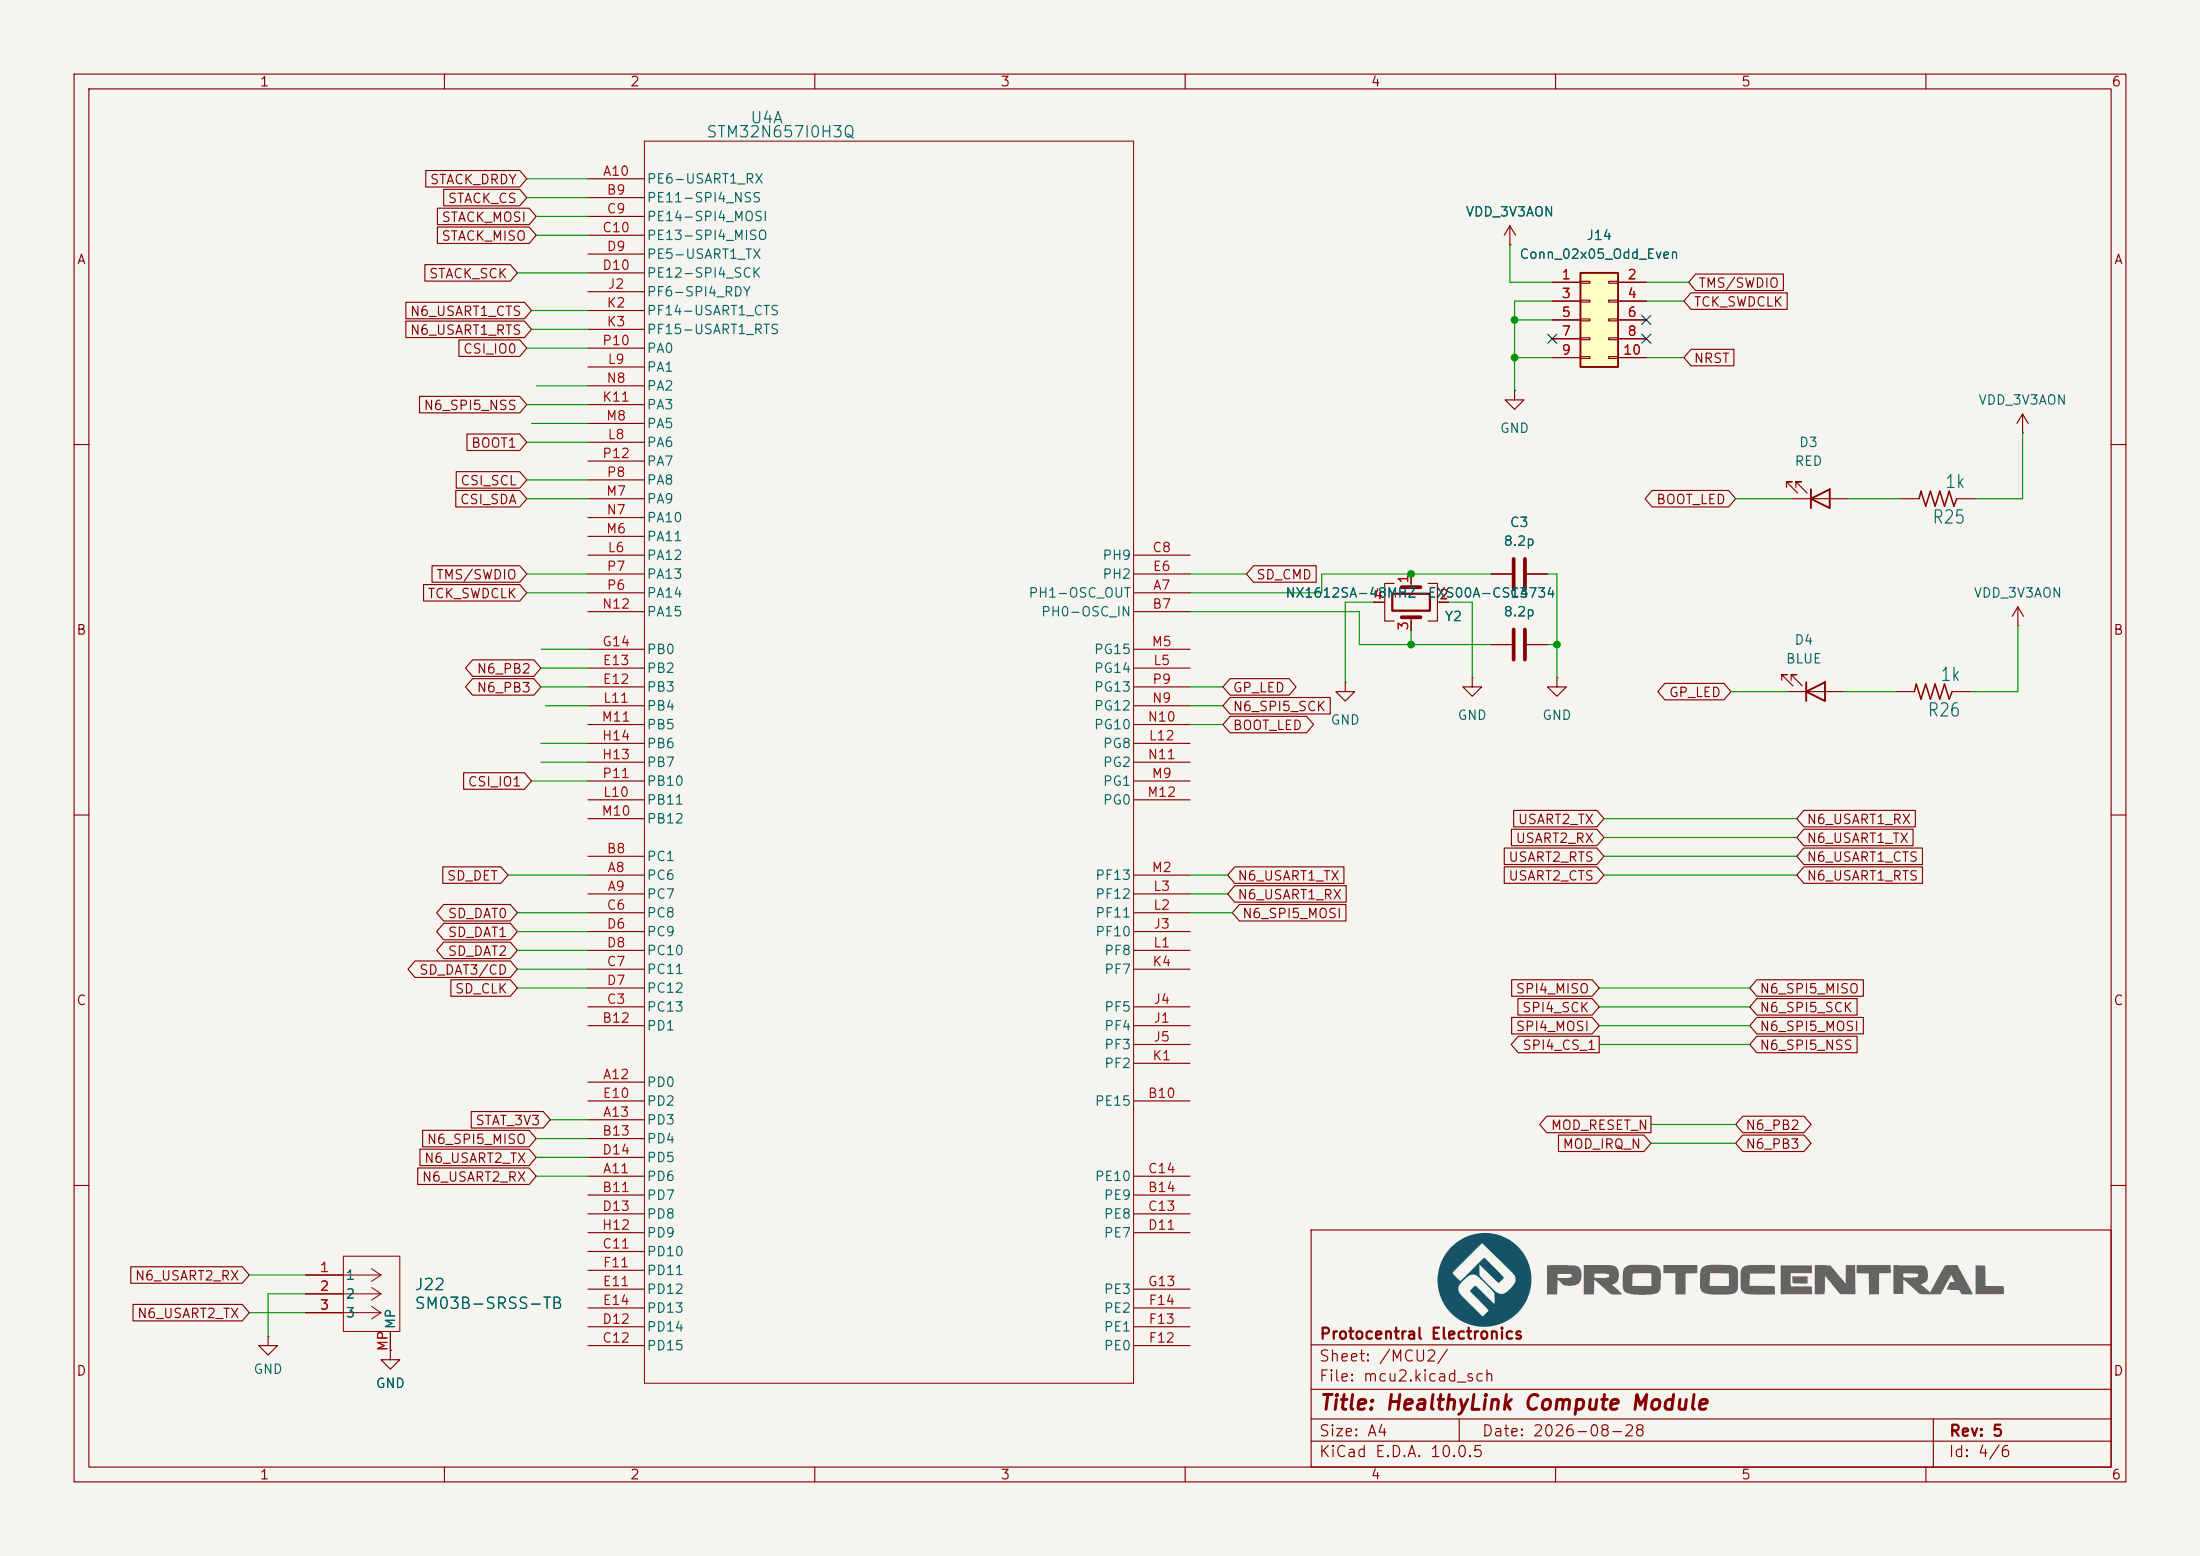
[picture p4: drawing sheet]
<svg xmlns="http://www.w3.org/2000/svg" width="297mm" height="210mm" viewBox="0 0 297 210" stroke-linecap="round" stroke-linejoin="round" font-family="sans-serif">
<path d="M0 0h297v210h-297z" fill="#f5f4ef" stroke="#f5f4ef" stroke-width=".14"/>
<g fill="none" stroke="#840000" stroke-width=".15">
<path d="M10 10h277v190h-277zM12 12h273v186h-273zM60 10v2M110 10v2M160 10v2M210 10v2M260 10v2M10 60h2M285 60h2M10 110h2M285 110h2M10 160h2"/>
<path d="M177 166h108v32h-108zM285 160h2M60 198v2M110 198v2M160 198v2M177 194.5h108M177 191.5h108M177 187.5h108M177 181.5h108M197 191.5v3M210 198v2M260 198v2"/>
<path d="M261 191.5v6.5"/>
</g>
<path d="M195.8 168.4a6.3 6.3 0 0 1 8.5-.6 6.3 6.3 0 0 1 1.5 8.3 6.3 6.3 0 0 1-8.2 2.4 6.2 6.2 0 0 1-3.4-4.5h2.7a3.5 3.5 0 0 0 1.4 1.8l1.9 1.9 .8-.8-2.6-2.6 .3-.4a.52 .52 0 0 1 .5-.3l2.6 2.3a2.67 2.67 0 0 0-.2-1.5l-1.7-1.8a1.17 1.17 0 0 0-2-.1l-.2 .2a1.73 1.73 0 0 0-.8 1.3h-2.7l-.1-1.2 .1-1h1.9l1.1 1.1 3.2-3.2 2.3 2.4a.35 .35 0 0 1 .3 .4l-.7 .7-2.6-2.5v1.2a.79 .79 0 0 0 .5 .8l1.4 1.3a1.32 1.32 0 0 0 2.2 0l.2-.2a1.3 1.3 0 0 0 .4-1.7l-4.3-4.3-4 4h-1.9a6.2 6.2 0 0 1 1.6-3.4z" fill="#165369"/>
<g fill="#656463">
<path d="M208.8 170.8h.8a13.8 13.8 0 0 1 3.4 .1 1.63 1.63 0 0 1-.1 2.5 1.95 1.95 0 0 1-2.4-.5l-.2-.2-.1 2h-1.4v-2.2h3a.36 .36 0 0 0 .4-.5l-1.8-.1-.1 .1v.5h-1.5z"/>
<path d="M213.8 170.8l.7-.1a15 15 0 0 1 3.5 .2 1.52 1.52 0 0 1 0 2.3l-.4 .2 1.4 1.3h-.9a1.32 1.32 0 0 1-1.3-.6l-1.6-1.4v2h-1.4v-2.3l2.5 .1a1.1 1.1 0 0 0 .9-.2v-.1a.45 .45 0 0 0-.5-.3h-1.4l-.1 .5h-1.4z"/>
<path d="M219.4 171a3.7 3.7 0 0 1 2.3-.3h.7a2.3 2.3 0 0 1 1.6 .5 6.4 6.4 0 0 1 0 3.1 3.2 3.2 0 0 1-2.3 .5l-.7-.1a2.15 2.15 0 0 1-1.8-.6l-.1-.6 3.8 .1v-1.7h-2.5v1.6h-1.3v-1.5a1.25 1.25 0 0 1 .3-1z"/>
<path d="M224.6 170.7h4.6l-.1 1.1-1.5 .1v2.8h-1.4v-2.9h-1.6z"/>
<path d="M229.8 171.1a3.3 3.3 0 0 1 2.2-.4h1.2a1.16 1.16 0 0 1 1.4 .8v.3a5.4 5.4 0 0 1-.2 2.5 4.3 4.3 0 0 1-2.7 .4h-.6a1.47 1.47 0 0 1-1.6-.8v-.4l3.9 .1v-1.7l-2.5-.1-.1 1.7h-1.3v-1.7z"/>
<path d="M235.3 171a4.4 4.4 0 0 1 2.3-.3l2 .1v1.1h-3.4v1.6l3.4 .1v1.1h-.6a13.8 13.8 0 0 1-3.5-.2 1.46 1.46 0 0 1-.5-1.5v-1.1a1.22 1.22 0 0 1 .3-.9z"/>
<path d="M242 172.3h2v.9h-.2a4 4 0 0 1-1.8-.1z"/>
<path d="M240.4 170.8h4.2v1h-2.9l.1 1.8h2.8v1.1h-4.2z"/>
<path d="M245 170.8h1.7a.53 .53 0 0 1 .7 .3l1.8 2.1v-2.4h1.2l.1 3.9h-2.1l-2-2.5-.1 2.5h-1.3z"/>
<path d="M250.7 170.8l4.5-.1 .1 1.1-1.6 .1v2.8h-1.4v-2.8l-1.7-.1z"/>
<path d="M255.6 170.8h3.5a.98 .98 0 0 1 1.2 1.2 1.15 1.15 0 0 1-1 1.4l1.3 1 2-3.6 1.6-.1 2.1 4h-1.5l-.2-.4a.34 .34 0 0 0-.5-.2h-1.3l.5-1 .6-.1-.5-.9-1.4 2.6h-2.8l-2.2-2-.1 1.9h-1.3v-2.7h1.3l.1 .5h1.3a.4 .4 0 0 0 .5 0 .4 .4 0 0 0 .1-.4l-.8-.1h-2.5z"/>
<path d="M266.7 170.8h1.3v2.8h2.5v1.1h-3.8z"/>
</g>
<path d="M198.8 91.4v1.3h1.2l-1.2 1.3-1.3-1.3h1.3M198.8 91.4h.1M240.5 91.8v-.7h.8h-.8l1.6 1.5M241.3 93.3h7.6M241.8 91.8v-.7h.8h-.8l1.5 1.5" fill="none" stroke="#840000" stroke-width=".15"/>
<path d="M243.8 93.3l2.6-1.2v2.5zM243.8 92.1v2.5" fill="none" stroke="#840000" stroke-width=".25"/>
<path d="M213.4 36.8h5v12.7h-5z" fill="#ffffc2"/>
<path d="M213.4 36.8h5v12.7h-5zM244.5 67.3l2.5-1.3v2.6zM244.5 66v2.6" fill="none" stroke="#840000" stroke-width=".25"/>
<g fill="none" stroke="#840000" stroke-width=".15">
<path d="M57.4 35.7h11.5l.9 1.1-.9 1.1h-11.5zM57.5 23h12.7l.9 1.1-.9 1.1h-12.7zM59.1 30.6h12.3l1 1.2-1 1.1h-12.3zM59.1 28.1h12.3l1 1.1-1 1.1h-12.3zM59.9 25.6h10.3l.9 1.1-.9 1.1h-10.3zM79.4 24.1h7.6M79.4 26.7h7.6M79.4 29.2h7.6M79.4 31.8h7.6M79.4 34.3h7.6M79.4 36.8h7.6M79.4 39.4h7.6"/>
<path d="M203.8 33h.1M203.8 30.5l-.7 1.3M203.8 30.5l.8 1.3M203.8 30.5v2.5M209.5 38.1h3.9M213.4 38h1.2v.2h-1.2zM217.2 38h1.2v.2h-1.2zM218.4 38.1h3.8M228.3 39.5h13v2.3h-13l-1-1.2zM228.9 37h11.9v2.2h-11.9l-.9-1.1zM54.8 43.3h16l1 1.2-1 1.1h-16zM54.8 40.8h16l1 1.1-1 1.1h-16z"/>
<path d="M56.6 53.5h13.6l.9 1.1-.9 1.1h-13.6zM62 45.9h8.2l.9 1.1-.9 1.1h-8.2zM63 58.6h7.2l.9 1.1-.9 1.1h-7.2zM79.4 41.9h7.6M79.4 44.5h7.6M79.4 54.6h7.6M79.4 59.7h7.6M79.4 49.5h7.6M79.4 57.2h7.6M79.4 52.1h7.6M79.4 47h7.6M204.5 52.7v1.3h1.2l-1.2 1.2-1.3-1.2h1.3"/>
<path d="M204.5 52.7h.1M209.5 40.6h3.9M209.5 43.2h3.9M209.5 45.7h3.9M209.5 48.3h3.9M213.4 40.5h1.2v.3h-1.2zM213.4 43.1h1.2v.2h-1.2zM213.4 45.6h1.2v.2h-1.2zM213.4 48.1h1.2v.3h-1.2zM217.2 40.5h1.2v.3h-1.2zM217.2 43.1h1.2v.2h-1.2zM217.2 45.6h1.2v.2h-1.2z"/>
<path d="M217.2 48.1h1.2v.3h-1.2zM218.4 40.6h3.8M218.4 43.2h3.8M218.4 45.7h3.8M218.4 48.3h3.8M228.3 47.1h5.8v2.3h-5.8l-1-1.1zM273 58.4h.1M273 55.9l-.7 1.3M273 55.9l.8 1.3M273 55.9v2.5M57.2 78.9h13l.9 1.1-.9 1.1h-13zM58.3 76.4h11.9l.9 1.1-.9 1.1h-11.9z"/>
<path d="M61.5 66.2h8.7l.9 1.1-.9 1.1h-8.7zM61.6 63.7h8.6l.9 1.1-.9 1.1h-8.6zM79.4 67.3h7.6M79.4 74.9h7.6M79.4 77.5h7.6M79.4 72.4h7.6M79.4 69.9h7.6M79.4 64.8h7.6M79.4 62.2h7.6M153 74.9h7.7M153 77.5h7.7M169.2 76.4h8.5v2.2h-8.5l-.9-1.1z"/>
<path d="M188.2 78.7h-1.3v5.1h1.3M190.5 77.5v1.7M192.8 78.7h1.3v5.1h-1.3M201.3 77.5h2.8M206.1 77.5h2.8M223 66.2h10.4l.9 1.1-.9 1.1h-10.4l-.9-1.1zM241.2 65.8v-.8h.7h-.7l1.5 1.5M241.9 67.3h7.7M242.4 65.8v-.8h.8h-.8l1.6 1.5M256.5 67.3h2.6M264.2 67.3h2.5M63.8 89.1h8.3l.9 1.1-.9 1.1h-8.3l-1-1.1z"/>
<path d="M63.8 91.6h8.3l.9 1.1-.9 1.1h-8.3l-1-1.1zM79.4 80h7.6M79.4 82.6h7.6M79.4 92.7h7.6M79.4 90.2h7.6M79.4 87.6h7.6M79.4 95.3h7.6M79.4 97.8h7.6M153 80h7.7M153 82.6h7.7M153 92.7h7.7M153 90.2h7.7"/>
<path d="M153 87.6h7.7M153 95.3h7.7M153 97.8h7.7M166.1 91.6h7.9l1 1.1-1 1.1h-7.9l-1-1.1zM166.1 94.1h13.5v2.3h-13.5l-1-1.1zM166.1 96.7h10.3l.9 1.1-.9 1.1h-10.3l-1-1.1zM181.6 92.1v1.2h1.3l-1.3 1.3-1.3-1.3h1.3M181.6 92.1h.1M185.4 81.3h1.5M190.5 83.3v1.8M194.1 81.3h1.5M201.3 87h2.8"/>
<path d="M206.1 87h2.8M210.2 91.4v1.3h1.3l-1.3 1.3-1.3-1.3h1.3M210.2 91.4h.1M224.8 92.2h7.9l1 1.1-1 1.2h-7.9l-1-1.2zM255.9 93.3h2.5M263.5 93.3h2.6M272.4 84.5h.1M272.4 81.9l-.7 1.3M272.4 81.9l.8 1.3M272.4 81.9v2.6M59.8 117h7.8l1 1.1-1 1.1h-7.8zM62.6 104.3h8.2l1 1.1-1 1.1h-8.2z"/>
<path d="M79.4 118.1h7.6M79.4 115.6h7.6M79.4 102.9h7.6M79.4 100.3h7.6M79.4 108h7.6M79.4 105.4h7.6M79.4 110.5h7.6M153 118.1h7.7M153 102.9h7.7M153 100.3h7.7M153 108h7.7M153 105.4h7.7"/>
<path d="M166.7 117h14.7v2.2h-14.7l-1-1.1zM166.7 119.5h15v2.3h-15l-1-1.1zM203.1 114.5h12.5l.9 1.1-.9 1.1h-12.5zM203.1 117h12.5l.9 1.1-.9 1.1h-12.5zM204 111.9h11.6l.9 1.1-.9 1.1h-11.6zM204.3 109.4h11.3l.9 1.1-.9 1.1h-11.3zM243.5 111.9h14.8v2.2h-14.8l-.9-1.1zM243.5 117h16v2.2h-16l-.9-1.1zM243.5 109.4h15.1v2.2h-15.1l-.9-1.1zM243.5 114.5h16v2.2h-16l-.9-1.1zM56 129.7h12.9l.9 1.1-.9 1.1h-12.9l-.9-1.1zM59.9 124.6h9l.9 1.1-.9 1.1h-9l-1-1.1z"/>
<path d="M59.9 122.1h9l.9 1.1-.9 1.1h-9l-1-1.1zM59.9 127.2h9l.9 1.1-.9 1.1h-9l-1-1.1zM60.9 132.2h8l.9 1.2-.9 1.1h-8zM79.4 120.7h7.6M79.4 138.4h7.6M79.4 135.9h7.6M79.4 123.2h7.6M79.4 130.8h7.6M79.4 125.7h7.6M79.4 133.4h7.6M79.4 128.3h7.6M153 120.7h7.7"/>
<path d="M153 138.4h7.7M153 135.9h7.7M153 123.2h7.7M153 130.8h7.7M153 125.7h7.7M153 128.3h7.7M167.3 122.1h14.4v2.2h-14.4l-.9-1.1zM204.1 137.3h10.8l1 1.1-1 1.1h-10.8zM204.1 132.2h10.8l1 1.2-1 1.1h-10.8zM204.9 134.8h10l1 1.1-1 1.1h-10zM205 139.9h10.9v2.2h-10.9l-1-1.1zM237.2 134.8h13.5v2.2h-13.5l-1-1.1z"/>
<path d="M237.2 137.3h14.4v2.2h-14.4l-1-1.1zM237.2 139.9h13.5v2.2h-13.5l-1-1.1zM237.2 132.2h14.4v2.3h-14.4l-1-1.1zM56.4 157.6h15l1 1.2-1 1.1h-15zM56.7 155.1h14.7l1 1.1-1 1.1h-14.7zM57.1 152.6h14.3l1 1.1-1 1.1h-14.3zM63.6 150h9.7l1 1.1-1 1.1h-9.7zM79.4 158.8h7.6M79.4 146.1h7.6M79.4 151.1h7.6M79.4 148.6h7.6M79.4 153.7h7.6"/>
<path d="M79.4 156.2h7.6M153 158.8h7.7M153 148.6h7.7M153 141h7.7M153 143.5h7.7M208.8 150.7h14.1v2.2h-14.1l-.9-1.1zM210.4 153.2h11.5l1 1.1-1 1.1h-11.5zM235.3 153.2h8.2l1 1.1-1 1.1h-8.2l-1-1.1zM235.3 150.7h8.2l1 1.1-1 1.1h-8.2l-1-1.1zM17.7 171h15l1 1.1-1 1.1h-15zM18 176.1h14.7l1 1.1-1 1.1h-14.7zM41.3 172.1h5.1"/>
<path d="M41.3 174.6h5.1M41.3 177.2h5.1M52.7 179.7v2.5M79.4 161.3h7.6M79.4 168.9h7.6M79.4 163.8h7.6M79.4 166.4h7.6M79.4 179.1h7.6M79.4 174h7.6M79.4 176.5h7.6M79.4 171.5h7.6M153 161.3h7.7"/>
<path d="M153 163.8h7.7M153 166.4h7.7M153 179.1h7.7M153 174h7.7M153 176.5h7.7M36.2 180.3v1.3h1.3l-1.3 1.3-1.3-1.3h1.3M36.2 180.3h.1M52.7 182.2v1.3h1.3l-1.3 1.3-1.3-1.3h1.3M52.7 182.2h.1M79.4 181.6h7.6M153 181.6h7.7"/>
</g>
<path d="M189.2 79.2h2.6M204.3 75.4v4.1M205.9 75.4v4.1M189.2 83.3h2.6M204.3 85v4M205.9 85v4" fill="none" stroke="#840000" stroke-width=".51"/>
<path d="M188 80.1h5v2.3h-5z" fill="none" stroke="#840000" stroke-width=".3"/>
<path d="M259.1 67.3l.2-1 .7 2 .6-2 .6 2 .7-2 .6 2 .6-2 .7 2 .4-1M258.4 93.3l.3-1 .6 2.1 .7-2.1 .6 2.1 .6-2.1 .7 2.1 .6-2.1 .6 2.1 .4-1.1" fill="none" stroke="#840000" stroke-width=".2"/>
<path d="M87 19.1h66v167.6h-66zM46.4 169.5h7.6v10.2h-7.6zM46.4 172.1h5M46.4 174.6h5M46.4 177.2h5M50.2 171.2l1.2 .9M50.2 173.8l1.2 .8M50.2 176.3l1.2 .9M51.4 172.1l-1.2 .8M51.4 174.6l-1.2 .9M51.4 177.2l-1.2 .8" fill="none" stroke="#840000" stroke-width=".14"/>
<g fill="none" stroke="#009600" stroke-width=".15">
<path d="M69.8 36.8h9.6M71.1 26.7h8.3M71.1 24.1h8.3M72.4 29.2h7M72.4 31.8h7M203.8 33v5.1h5.7M222.2 38.1h5.8M71.1 54.6h8.3M71.1 59.7h8.3M71.1 47h8.3M71.8 57.2h7.6M71.8 41.9h7.6"/>
<path d="M71.8 44.5h7.6M72.4 52.1h7M204.5 48.3h5M204.5 43.2h5M209.5 40.6h-5v12.1M222.2 40.6h5.1M222.2 48.3h5.1M273 58.4v8.9h-6.3M71.1 77.5h8.3M71.1 67.3h8.3M71.1 64.8h8.3M160.7 77.5h7.6"/>
<path d="M201.3 77.5h-22.9v2.5h-17.7M208.9 77.5h1.3v13.9M234.3 67.3h7.6M249.6 67.3h6.9M71.1 80h8.3M73 87.6h6.4M73 90.2h6.4M73 92.7h6.4M73.7 95.3h5.7M160.7 82.6h22.8v4.4h17.8M160.7 95.3h4.4M160.7 92.7h4.4"/>
<path d="M160.7 97.8h4.4M185.4 81.3h-3.8v10.8M190.5 85.1v1.9M195.6 81.3h3.2v10.1M208.9 87h1.3M233.7 93.3h7.6M248.9 93.3h7M272.4 84.5v8.8h-6.3M68.6 118.1h10.8M71.8 105.4h7.6M73 102.9h6.4M73 100.3h6.4"/>
<path d="M160.7 118.1h5M216.5 118.1h26.1M216.5 110.5h26.1M216.5 113h26.1M216.5 115.6h26.1M69.8 133.4h9.6M69.8 125.7h9.6M69.8 123.2h9.6M69.8 128.3h9.6M69.8 130.8h9.6M160.7 123.2h5.7M160.7 120.7h5"/>
<path d="M215.9 133.4h20.3M215.9 135.9h20.3M215.9 138.4h20.3M72.4 158.8h7M72.4 156.2h7M72.4 153.7h7M74.3 151.1h5.1M215.9 141h20.3M222.9 151.8h11.4M222.9 154.3h11.4M33.7 177.2h7.6M33.7 172.1h7.6"/>
<path d="M41.3 174.6h-5.1v5.7"/>
</g>
<path d="M208.9 45.1l1.3 1.2M210.2 45.1l-1.3 1.2M221.6 45.1l1.3 1.2M221.6 42.6l1.3 1.2M222.9 45.1l-1.3 1.2M222.9 42.6l-1.3 1.2" fill="none" stroke="#000084" stroke-width=".15"/>
<g fill="#009600" stroke="#009600" stroke-width=".14">
<circle cx="190.5" cy="77.5" r=".46"/>
<circle cx="204.5" cy="48.3" r=".46"/>
<circle cx="204.5" cy="43.2" r=".46"/>
<circle cx="210.2" cy="87" r=".46"/>
<circle cx="190.5" cy="87" r=".46"/>
</g>
<text font-size="2" fill="#840000" x="178" y="190.8">Title: HealthyLink Compute Module</text>
<g font-size="1.8" fill="#006464">
<text x="260.8" y="71.1">R25</text>
<text x="262.5" y="66.3">1k</text>
<text x="261.8" y="92.4">1k</text>
<text x="260.1" y="97.2">R26</text>
</g>
<g font-size="1.5" fill="#006464">
<text x="101.2" y="17">U4A</text>
<text x="95.2" y="18.9">STM32N657I0H3Q</text>
<text x="55.9" y="174.5">J22</text>
<text x="55.9" y="177.1">SM03B-SRSS-TB</text>
</g>
<g font-size="1.5" fill="#840000">
<text x="178" y="184.1">Sheet: /MCU2/</text>
<text x="178" y="181.1">Protocentral Electronics</text>
<text x="178" y="186.8">File: mcu2.kicad_sch</text>
<text x="178" y="197">KiCad E.D.A. 10.0.5</text>
<text x="178" y="194.2">Size: A4</text>
<text x="200" y="194.2">Date: 2026-08-28</text>
<text x="263" y="197">Id: 4/6</text>
<text x="263" y="194.2">Rev: 5</text>
</g>
<g font-size="1.3" fill="#840000">
<text x="35" y="12">1</text>
<text x="85" y="12">2</text>
<text x="135" y="12">3</text>
<text x="185" y="12">4</text>
<text x="235" y="12">5</text>
<text x="285" y="12">6</text>
<text x="58" y="25.2">STACK_DRDY</text>
<text x="60.4" y="27.7">STACK_CS</text>
<text x="10.3" y="36">A</text>
<text x="59.5" y="32.8">STACK_MISO</text>
<text x="59.5" y="30.3">STACK_MOSI</text>
<text x="285.3" y="36">A</text>
<text x="57.8" y="37.9">STACK_SCK</text>
<text x="228.6" y="41.7">TCK_SWDCLK</text>
<text x="229.2" y="39.2">TMS/SWDIO</text>
<text x="55.3" y="45.5">N6_USART1_RTS</text>
<text x="55.3" y="43">N6_USART1_CTS</text>
<text x="62.4" y="48">CSI_IO0</text>
<text x="228.6" y="49.3">NRST</text>
<text x="57.1" y="55.7">N6_SPI5_NSS</text>
<text x="62.1" y="65.8">CSI_SCL</text>
<text x="63.5" y="60.7">BOOT1</text>
<text x="62" y="68.4">CSI_SDA</text>
<text x="223.5" y="68.4">BOOT_LED</text>
<text x="57.6" y="81.1">TCK_SWDCLK</text>
<text x="58.8" y="78.5">TMS/SWDIO</text>
<text x="169.5" y="78.5">SD_CMD</text>
<text x="10.2" y="86">B</text>
<text x="285.2" y="86">B</text>
<text x="64.3" y="91.2">N6_PB2</text>
<text x="64.3" y="93.8">N6_PB3</text>
<text x="166.3" y="93.8">GP_LED</text>
<text x="225.2" y="94.4">GP_LED</text>
<text x="166.3" y="96.3">N6_SPI5_SCK</text>
<text x="166.3" y="98.8">BOOT_LED</text>
<text x="63.1" y="106.5">CSI_IO1</text>
<text x="204.8" y="111.5">USART2_TX</text>
<text x="243.8" y="111.5">N6_USART1_RX</text>
<text x="60.2" y="119.2">SD_DET</text>
<text x="167" y="119.2">N6_USART1_TX</text>
<text x="203.5" y="116.6">USART2_RTS</text>
<text x="203.5" y="119.2">USART2_CTS</text>
<text x="204.5" y="114.1">USART2_RX</text>
<text x="243.8" y="114.1">N6_USART1_TX</text>
<text x="243.8" y="119.2">N6_USART1_RTS</text>
<text x="243.8" y="116.6">N6_USART1_CTS</text>
<text x="60.4" y="124.2">SD_DAT0</text>
<text x="167" y="121.7">N6_USART1_RX</text>
<text x="167.6" y="124.2">N6_SPI5_MOSI</text>
<text x="56.5" y="131.9">SD_DAT3/CD</text>
<text x="60.4" y="126.8">SD_DAT1</text>
<text x="60.4" y="129.3">SD_DAT2</text>
<text x="10.2" y="136">C</text>
<text x="61.3" y="134.4">SD_CLK</text>
<text x="204.5" y="134.4">SPI4_MISO</text>
<text x="205.4" y="136.9">SPI4_SCK</text>
<text x="237.5" y="136.9">N6_SPI5_SCK</text>
<text x="237.5" y="134.4">N6_SPI5_MISO</text>
<text x="285.2" y="136">C</text>
<text x="204.5" y="139.5">SPI4_MOSI</text>
<text x="205.4" y="142">SPI4_CS_1</text>
<text x="237.5" y="139.5">N6_SPI5_MOSI</text>
<text x="237.5" y="142">N6_SPI5_NSS</text>
<text x="57.5" y="154.7">N6_SPI5_MISO</text>
<text x="64.1" y="152.2">STAT_3V3</text>
<text x="209.3" y="152.8">MOD_RESET_N</text>
<text x="210.9" y="155.4">MOD_IRQ_N</text>
<text x="235.6" y="155.4">N6_PB3</text>
<text x="235.6" y="152.8">N6_PB2</text>
<text x="56.9" y="159.8">N6_USART2_RX</text>
<text x="57.2" y="157.3">N6_USART2_TX</text>
<text x="18.1" y="173.1">N6_USART2_RX</text>
<text x="18.4" y="178.2">N6_USART2_TX</text>
<text x="10.2" y="186">D</text>
<text x="285.2" y="186">D</text>
<text x="35" y="200">1</text>
<text x="85" y="200">2</text>
<text x="135" y="200">3</text>
<text x="185" y="200">4</text>
<text x="235" y="200">5</text>
<text x="285" y="200">6</text>
</g>
<g font-size="1.3" fill="#a90000">
<text x="81.3" y="24">A10</text>
<text x="81.8" y="26.6">B9</text>
<text x="81.8" y="29.1">C9</text>
<text x="81.2" y="31.7">C10</text>
<text x="81.8" y="34.2">D9</text>
<text x="81.2" y="36.7">D10</text>
<text x="81.8" y="41.8">K2</text>
<text x="82" y="39.3">J2</text>
<text x="210.7" y="38">1</text>
<text x="210.7" y="40.6">3</text>
<text x="219.6" y="38">2</text>
<text x="219.6" y="40.6">4</text>
<text x="81.2" y="46.9">P10</text>
<text x="81.8" y="44.4">K3</text>
<text x="210.7" y="43.1">5</text>
<text x="210.7" y="45.6">7</text>
<text x="219.6" y="43.1">6</text>
<text x="219.6" y="45.6">8</text>
<text x="81.8" y="52">N8</text>
<text x="81.9" y="49.4">L9</text>
<text x="210.7" y="48.2">9</text>
<text x="219" y="48.2">10</text>
<text x="81.2" y="54.5">K11</text>
<text x="81.7" y="57.1">M8</text>
<text x="81.9" y="59.6">L8</text>
<text x="81.2" y="62.1">P12</text>
<text x="81.8" y="64.7">P8</text>
<text x="81.7" y="67.2">M7</text>
<text x="81.8" y="69.8">N7</text>
<text x="81.7" y="72.3">M6</text>
<text x="81.8" y="77.4">P7</text>
<text x="81.9" y="74.8">L6</text>
<text x="155.5" y="74.8">C8</text>
<text x="155.5" y="77.4">E6</text>
<text x="81.2" y="82.5">N12</text>
<text x="81.8" y="79.9">P6</text>
<text x="155.5" y="82.5">B7</text>
<text x="155.6" y="79.9">A7</text>
<text x="185.3" y="81.2">4</text>
<text x="190.4" y="78.8" transform="rotate(-90 190.4 78.8)">1</text>
<text x="194.2" y="81.2">2</text>
<text x="81.2" y="87.5">G14</text>
<text x="155.4" y="87.5">M5</text>
<text x="190.4" y="85.2" transform="rotate(-90 190.4 85.2)">3</text>
<text x="81.3" y="92.6">E12</text>
<text x="81.3" y="90.1">E13</text>
<text x="81.3" y="95.2">L11</text>
<text x="155.4" y="95.2">N9</text>
<text x="155.5" y="92.6">P9</text>
<text x="155.6" y="90.1">L5</text>
<text x="81.1" y="97.7">M11</text>
<text x="81.2" y="100.2">H14</text>
<text x="154.8" y="97.7">N10</text>
<text x="155" y="100.2">L12</text>
<text x="81.2" y="102.8">H13</text>
<text x="81.2" y="105.3">P11</text>
<text x="81.3" y="107.9">L10</text>
<text x="154.8" y="107.9">M12</text>
<text x="154.8" y="102.8">N11</text>
<text x="155.4" y="105.3">M9</text>
<text x="81.1" y="110.4">M10</text>
<text x="81.8" y="115.5">B8</text>
<text x="81.9" y="118">A8</text>
<text x="155.4" y="118">M2</text>
<text x="81.8" y="123.1">C6</text>
<text x="81.8" y="125.6">D6</text>
<text x="81.9" y="120.6">A9</text>
<text x="155.6" y="123.1">L2</text>
<text x="155.6" y="120.6">L3</text>
<text x="155.6" y="125.6">J3</text>
<text x="81.8" y="130.7">C7</text>
<text x="81.8" y="128.2">D8</text>
<text x="155.5" y="130.7">K4</text>
<text x="155.6" y="128.2">L1</text>
<text x="81.8" y="135.8">C3</text>
<text x="81.8" y="133.3">D7</text>
<text x="155.6" y="135.8">J4</text>
<text x="81.2" y="138.3">B12</text>
<text x="155.5" y="143.4">K1</text>
<text x="155.6" y="138.3">J1</text>
<text x="155.6" y="140.9">J5</text>
<text x="81.3" y="148.5">E10</text>
<text x="81.3" y="146">A12</text>
<text x="154.9" y="148.5">B10</text>
<text x="81.2" y="153.6">B13</text>
<text x="81.3" y="151">A13</text>
<text x="81.2" y="161.2">B11</text>
<text x="81.2" y="156.1">D14</text>
<text x="81.3" y="158.7">A11</text>
<text x="154.9" y="161.2">B14</text>
<text x="154.9" y="158.7">C14</text>
<text x="81.2" y="166.3">H12</text>
<text x="81.2" y="163.7">D13</text>
<text x="154.9" y="163.7">C13</text>
<text x="154.9" y="166.3">D11</text>
<text x="43.1" y="172">1</text>
<text x="81.2" y="168.8">C11</text>
<text x="81.3" y="173.9">E11</text>
<text x="81.3" y="171.4">F11</text>
<text x="154.9" y="173.9">G13</text>
<text x="43.1" y="174.5">2</text>
<text x="43.1" y="177.1">3</text>
<text x="81.2" y="179">D12</text>
<text x="81.3" y="176.4">E14</text>
<text x="155" y="179">F13</text>
<text x="155" y="176.4">F14</text>
<text x="52.6" y="182.5" transform="rotate(-90 52.6 182.5)">MP</text>
<text x="81.2" y="181.5">C12</text>
<text x="155" y="181.5">F12</text>
</g>
<g font-size="1.3" fill="#006464">
<text x="87.2" y="25.1">PE6-USART1_RX</text>
<text x="87.2" y="27.6">PE11-SPI4_NSS</text>
<text x="197.8" y="29.5">VDD_3V3AON</text>
<text x="87.2" y="30.2">PE14-SPI4_MOSI</text>
<text x="87.2" y="32.7">PE13-SPI4_MISO</text>
<text x="87.2" y="35.3">PE5-USART1_TX</text>
<text x="205" y="35.3">Conn_02x05_Odd_Even</text>
<text x="214.1" y="32.7">J14</text>
<text x="87.2" y="37.8">PE12-SPI4_SCK</text>
<text x="87.2" y="40.3">PF6-SPI4_RDY</text>
<text x="87.2" y="42.9">PF14-USART1_CTS</text>
<text x="87.2" y="45.4">PF15-USART1_RTS</text>
<text x="87.2" y="48">PA0</text>
<text x="87.2" y="50.5">PA1</text>
<text x="87.2" y="53">PA2</text>
<text x="87.2" y="55.6">PA3</text>
<text x="87.2" y="58.1">PA5</text>
<text x="202.4" y="58.7">GND</text>
<text x="267" y="54.9">VDD_3V3AON</text>
<text x="87.2" y="60.7">PA6</text>
<text x="87.2" y="65.7">PA8</text>
<text x="87.2" y="63.2">PA7</text>
<text x="242.2" y="63.2">RED</text>
<text x="242.8" y="60.7">D3</text>
<text x="87.2" y="68.3">PA9</text>
<text x="87.2" y="70.8">PA10</text>
<text x="203.7" y="71.4">C3</text>
<text x="87.2" y="75.9">PA12</text>
<text x="87.2" y="73.4">PA11</text>
<text x="148.7" y="75.9">PH9</text>
<text x="202.9" y="74">8.2p</text>
<text x="87.2" y="83.5">PA15</text>
<text x="87.2" y="81">PA14</text>
<text x="87.2" y="78.4">PA13</text>
<text x="138.8" y="81">PH1-OSC_OUT</text>
<text x="140.5" y="83.5">PH0-OSC_IN</text>
<text x="148.7" y="78.4">PH2</text>
<text x="173.4" y="81">NX1612SA-48MHZ-EXS00A-CS13734</text>
<text x="202.9" y="83.5">8.2p</text>
<text x="203.7" y="81">C4</text>
<text x="266.4" y="81">VDD_3V3AON</text>
<text x="87.2" y="88.6">PB0</text>
<text x="147.6" y="88.6">PG15</text>
<text x="194.9" y="84.1">Y2</text>
<text x="241" y="89.9">BLUE</text>
<text x="242.2" y="87.3">D4</text>
<text x="87.2" y="93.7">PB3</text>
<text x="87.2" y="91.1">PB2</text>
<text x="147.6" y="91.1">PG14</text>
<text x="147.6" y="93.7">PG13</text>
<text x="87.2" y="101.3">PB6</text>
<text x="87.2" y="96.2">PB4</text>
<text x="87.2" y="98.8">PB5</text>
<text x="147.6" y="96.2">PG12</text>
<text x="147.6" y="98.8">PG10</text>
<text x="148.8" y="101.3">PG8</text>
<text x="179.5" y="98.1">GND</text>
<text x="196.7" y="97.5">GND</text>
<text x="208.1" y="97.5">GND</text>
<text x="87.2" y="103.8">PB7</text>
<text x="87.2" y="106.4">PB10</text>
<text x="148.8" y="106.4">PG1</text>
<text x="148.8" y="103.8">PG2</text>
<text x="87.2" y="108.9">PB11</text>
<text x="87.2" y="111.5">PB12</text>
<text x="148.8" y="108.9">PG0</text>
<text x="87.2" y="119.1">PC6</text>
<text x="87.2" y="116.5">PC1</text>
<text x="147.8" y="119.1">PF13</text>
<text x="87.2" y="121.6">PC7</text>
<text x="87.2" y="124.2">PC8</text>
<text x="147.8" y="124.2">PF11</text>
<text x="147.8" y="121.6">PF12</text>
<text x="87.2" y="131.8">PC11</text>
<text x="87.2" y="126.7">PC9</text>
<text x="87.2" y="129.2">PC10</text>
<text x="147.8" y="126.7">PF10</text>
<text x="149" y="131.8">PF7</text>
<text x="149" y="129.2">PF8</text>
<text x="87.2" y="136.9">PC13</text>
<text x="87.2" y="134.3">PC12</text>
<text x="149" y="136.9">PF5</text>
<text x="87.2" y="139.4">PD1</text>
<text x="149" y="139.4">PF4</text>
<text x="149" y="141.9">PF3</text>
<text x="87.2" y="147">PD0</text>
<text x="87.2" y="149.6">PD2</text>
<text x="147.7" y="149.6">PE15</text>
<text x="149" y="144.5">PF2</text>
<text x="87.2" y="152.1">PD3</text>
<text x="87.2" y="154.6">PD4</text>
<text x="87.2" y="159.7">PD6</text>
<text x="87.2" y="157.2">PD5</text>
<text x="147.7" y="159.7">PE10</text>
<text x="87.2" y="162.3">PD7</text>
<text x="87.2" y="164.8">PD8</text>
<text x="87.2" y="167.3">PD9</text>
<text x="148.9" y="162.3">PE9</text>
<text x="148.9" y="164.8">PE8</text>
<text x="148.9" y="167.3">PE7</text>
<text x="46.6" y="173">1</text>
<text x="87.2" y="169.9">PD10</text>
<text x="87.2" y="172.4">PD11</text>
<text x="46.6" y="175.6">2</text>
<text x="46.6" y="178.1">3</text>
<text x="53.7" y="179.5" transform="rotate(-90 53.7 179.5)">MP</text>
<text x="87.2" y="175">PD12</text>
<text x="87.2" y="177.5">PD13</text>
<text x="148.9" y="177.5">PE2</text>
<text x="148.9" y="175">PE3</text>
<text x="34.1" y="185.7">GND</text>
<text x="87.2" y="182.6">PD15</text>
<text x="87.2" y="180">PD14</text>
<text x="148.9" y="182.6">PE0</text>
<text x="148.9" y="180">PE1</text>
<text x="50.6" y="187.7">GND</text>
</g>
</svg>
